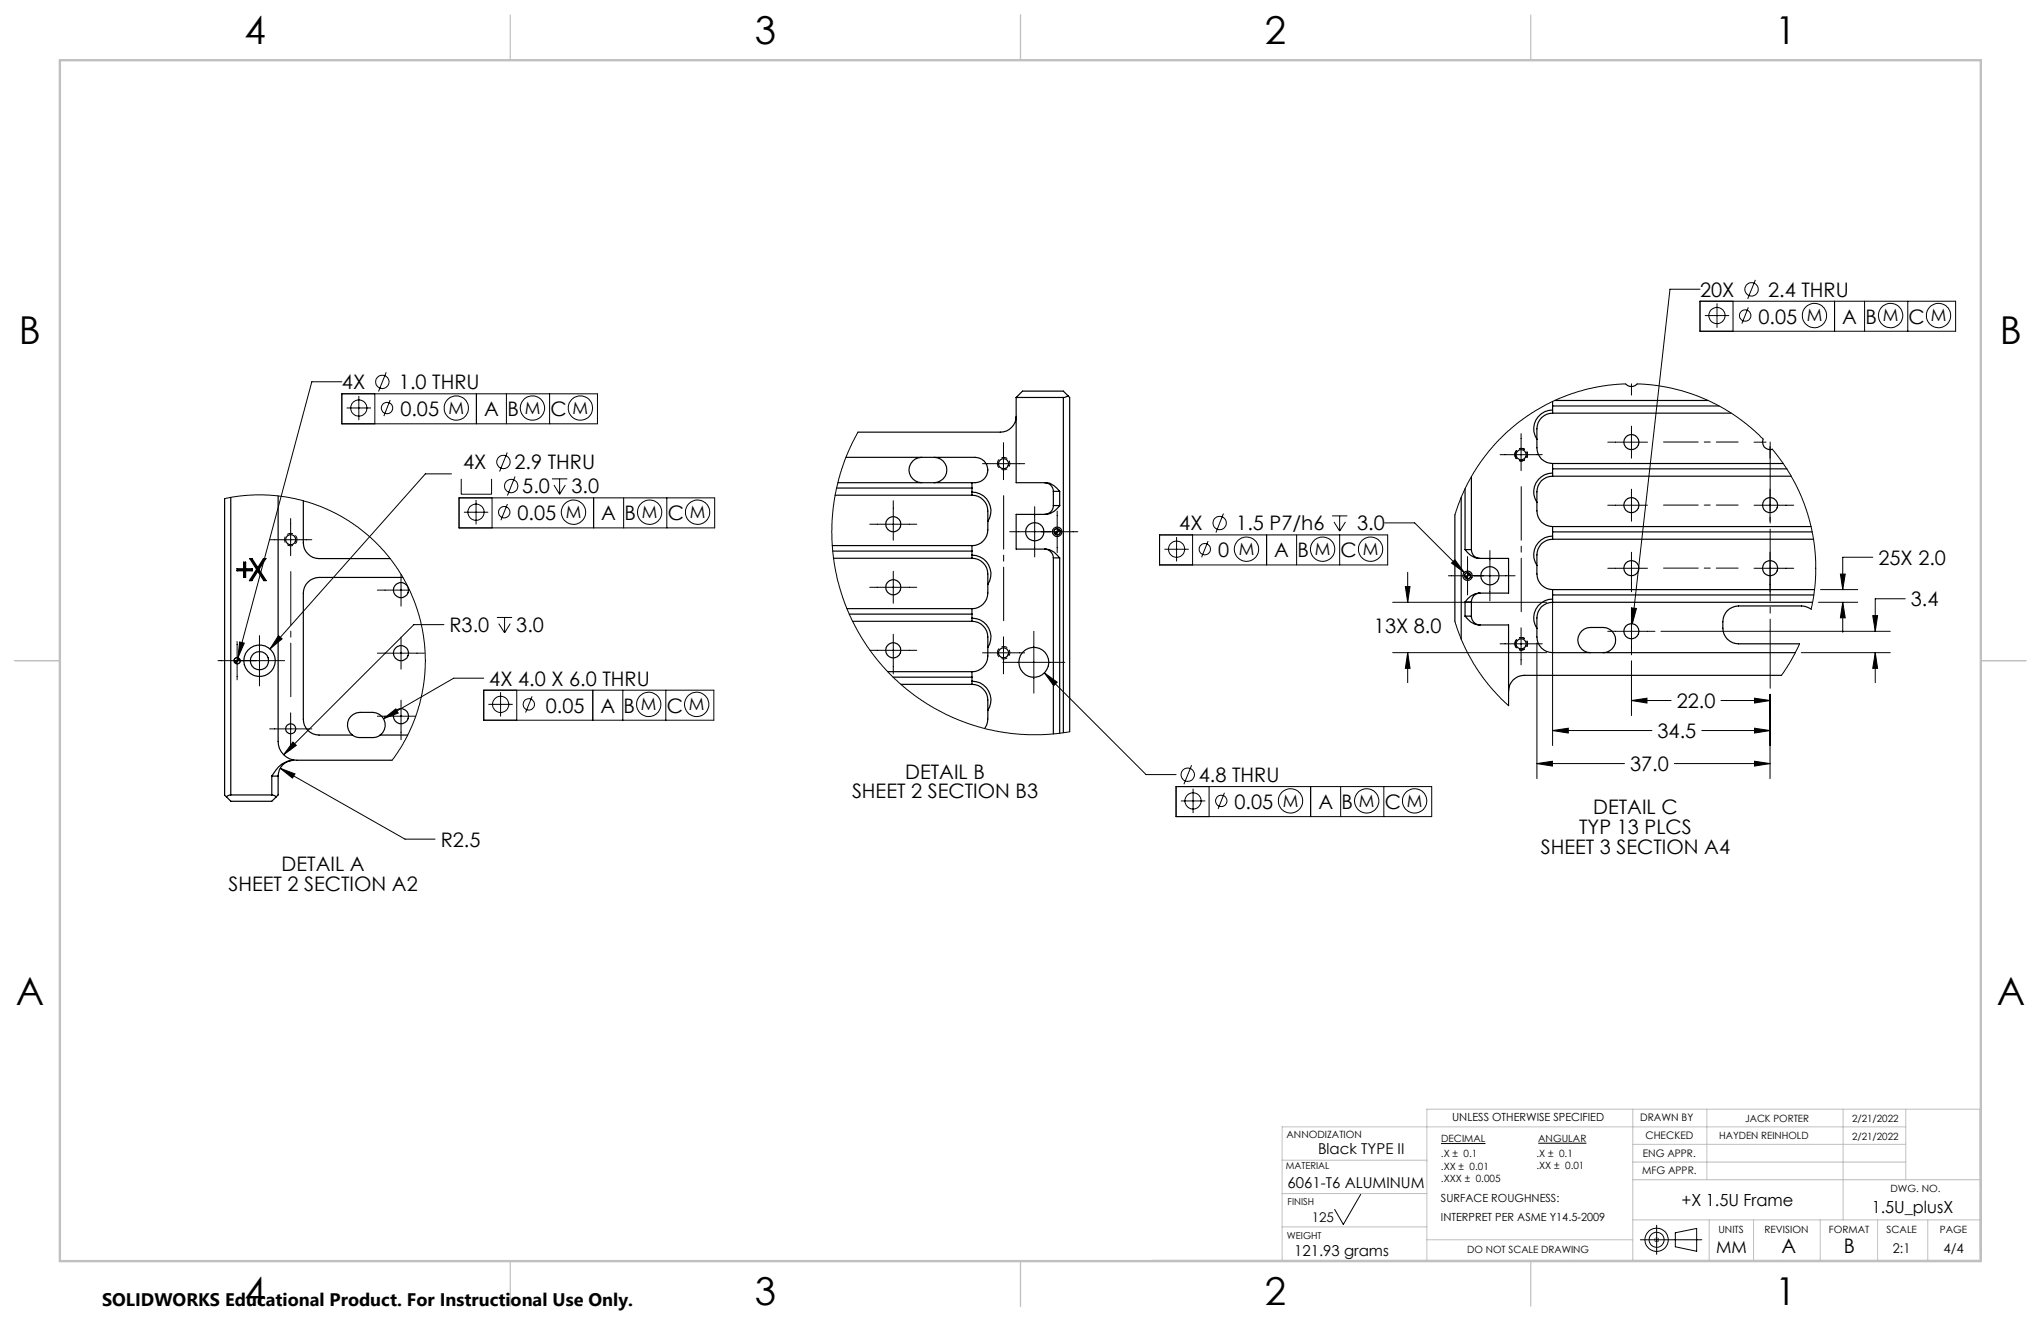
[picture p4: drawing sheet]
<svg xmlns="http://www.w3.org/2000/svg" width="432mm" height="279mm" viewBox="0 0 432 279" stroke-linecap="round" stroke-linejoin="round" font-family="sans-serif">
<g fill="none" stroke="#000" stroke-width=".21">
<path d="M371.4 59.2l-1.7 4M81.7 78.7l-1.6 4.1M359.7 61.2h-6.4l-8 70.7M359.7 63.7h54v6.4h-54zM360.7 66.7h5.1M363.3 64.2v5.1M366.6 63.7v6.4M369.9 65l-1.4 3.4M388.1 63.7v6.4M394.5 63.7v6.4M403.6 63.7v6.4M72.3 80.8h-6.3l-15.7 58.3"/>
<path d="M72.3 83.3h54.1v6.3h-54.1zM73.3 86.3h5.2M75.9 83.7v5.2M79.3 83.3v6.3M82.5 84.6l-1.3 3.4M100.8 83.3v6.3M107.1 83.3v6.3M107.3 95.7l-1.6 4M116.3 83.3v6.3M181.5 91.4l-1.3 2.5-1.4 3.3-1 3-.9 3.4-.8 5.5-.1 5.1 .6 5.8 .7 3.1 1 3.2 2.1 5.3 3 5 1.6 2.3 2.4 2.7 2 2.1 2.3 2 5 3.5 4.9 2.6 3.3 1.3 2.7 .8 3 .7 3.2 .5 3.6 .3h3.1l2.9-.2 2.9-.4M207.9 98.1h8.9M212.3 93.6v7.9"/>
<path d="M317.4 96.2h8.9M321.8 91.7v7.9M340.1 93.5h8.4M343.9 81.2l-3.3 .2-2.6 .4-2.8 .6-2.9 .9-5 2.2-3.2 1.8-2.8 2-2.3 1.9-2.3 2.3-1.7 1.9-2.4 3.2-2.5 4.5-1.4 3.1-.9 2.7M345.2 81.2v2.4M345.2 90.1v6.8M346.4 81.2l2.6 .2 4.3 .6 3.9 1.1 3.4 1.2 3.2 1.6 2.7 1.6 3.7 2.7 2.8 2.7M371.1 93.5h2.5M374.5 94.5v2.4M375 95l3 4.2 2.3 4 1.7 4 1.3 4.7 .7 4.7 .1 5.1-.3 4.1-.6 3.1M47.5 105.4l4.9-.7h4.9l5 .7 3.2 .9 2.2 .8 4.7 2.2 2.8 1.9 1.9 1.4 1.9 1.6 2.2 2.4 3.1 4 2.3 4.2 1.9 5 .9 3.3 .4 3.1 .2 5.1-.7 5.3-1.3 4.8-.9 2.2-1.3 2.9-2.9 4.3M57 114.2h9"/>
<path d="M61.5 109.7v7.8M95.5 100.2h-5.5l-32.9 37.1M97.1 105.3h54.1v6.4h-54.1zM97.6 101.3v3.2h6.4v-3.2M98.1 108.3h5.2M100.7 105.8v5.1M104.1 105.3v6.4M107.4 106.6l-1.4 3.4M109 100.8l-1.6 4M116.8 101.3h3.2M117.2 102.6l1.2 1.9M118.4 101.3v3.2"/>
<path d="M119.6 102.6l-1.2 1.9M125.6 105.3v6.4M131.9 105.3v6.4M141.1 105.3v6.4M184 110.9h10M189 105.9v8.4M213.6 112.5h14.4M218.9 107.2v10.6M223.7 108.1v8.8M223.7 111.8a.66 .66 0 0 0-.7 .7M224.3 112.5v.1a.61 .61 0 0 1-.6 .5M245.3 113.1h48.3v6.4h-48.3z"/>
<path d="M246.3 116.2h5.2M248.9 113.6v5.1M252.3 113.1v6.4M255.6 114.4l-1.4 3.5M258.8 108.6l-1.6 4M268 113.1v6.4M274.3 113.1v6.4M281.8 109.1h3.2M282.2 110.4l1.2 1.9M283.4 113.1v6.4M283.4 109.1v3.2M284.7 110.4l-1.3 1.9"/>
<path d="M292.9 110.6h6.4l10.5 10.5M307.8 118.4l2 2.7-2.7-2zM310.5 117.7v8.1M315.2 116.5v10.6M340.1 106.9h8.4M345.2 103.5v6.7M345.2 116.8v8.4M371.1 106.9h8.4M374.5 103.5v6.7M374.5 116.8v8.4M396.2 117.9h-6.3v6.8M46.1 139.7h14.1"/>
<path d="M50.2 135.7v8.1M50.2 139.1l-.5 .2-.2 .4M50.7 135.8l1 .2-1.4 3.1zM50.8 139.7a.65 .65 0 0 1-.6 .7M54.9 134.4v10.7M58.9 134.4l.8 .7-2.6 2.2zM79.8 124.8h6.8M79.8 138.1h10M84.8 121.5v6.7M84.8 134.8v6.7M93.9 132.1h-6.3l-27.6 27.5M105.1 130.6h3.2"/>
<path d="M105.5 131.9l1.3 1.9M106.8 130.6v3.2M107.9 131.9l-1.1 1.9M184 124.2h10M184 137.5h10M189 120.8v6.8M189 134.2v8.3M207.9 138.1h8.9M212.3 134.7v7.8M218.7 133.5v13.1M294.6 127.4h32.6M294.6 138h32.6"/>
<path d="M297.3 124.1h1l-.5 3.3zM297.8 138l.5 3.4h-1zM297.8 121v6.4M297.8 138v6.4M306.4 121.8h14.1M307.8 131.5l2 5.1 2.5 4.7 3.2 4.2 3.7 3.8M310.5 121.1l-.4 .2-.3 .5M311.1 121.8a.65 .65 0 0 1-.6 .6M317.4 136.2h8.9M321.8 132.8v7.8M325.2 136v28.7M328.5 127.1v30.6"/>
<path d="M340.1 133.5h10M340.1 120.2h8.4M345.2 128.5v10M345.2 139.8v11.5M345.2 128.6l1 .1-.9 3.2zM351.4 133.5h48.5M371.1 120.2h8.4M380.7 136.2l-2.2 4.2-1.6 2.4M381.1 138h18.8M384.7 127.4h8.3M385.2 124.7h7.8M389.4 121.4h1l-.5 3.3z"/>
<path d="M389.9 127.4l.5 3.3h-1zM389.9 127.4v6.3M396.2 130.2h1l-.5 3.3zM396.7 138l.5 3.4h-1zM396.7 138v6.4M403.1 126.6h-6.4v6.9M57 154.2h9M61.5 150.8v7.8M62 157l.7 .7-2.7 1.9zM79.8 151.5h8.1M81.1 152l2.6-2.1 .5 .9zM84.8 148.1v8.4"/>
<path d="M102.3 143.4h-6.3l-14.9 8.6M102.3 146h48.7v6.3h-48.7zM103.3 149h5.2M105.9 146.4v5.2M109.3 146v6.3M112.6 147.3l-1.4 3.4M125.4 146v6.3M131.8 146v6.3M140.9 146v6.3M212.2 140.1h13.1M220.9 142.3l2.8 2-.8 .7zM220.9 142.3l21.6 21.5h6.3"/>
<path d="M328.5 154.5l3.3-.5v1zM328.5 154.5h21M345.2 148.2l3.2-.5v1zM345.2 148.2h8.4M360 154.5h14.5M364.1 148.2h10.4M371.2 147.7l3.3 .5-3.3 .5zM371.2 154l3.3 .5-3.3 .5zM374.5 146.9v17.8M59.3 162.5l3.1 1.2-.5 .9zM59.3 162.5l26.4 15h6.3M248.8 166.4h54.1v6.3h-54.1z"/>
<path d="M249.8 169.4h5.2M252.1 161.9l-1.6 4M252.4 166.8v5.2M255.8 166.4v6.3M259 167.7l-1.3 3.4M277.3 166.4v6.3M283.6 166.4v6.3M292.8 166.4v6.3M325.2 161.5l3.2-.5v1zM325.2 161.5h18.5M354.2 161.5h20.3M371.2 161l3.3 .5-3.3 .5z"/>
<path d="M287.9 252.6l-3.7 6.4-1.8-3.2M304.9 241.9h9.4M325.4 241.8h10.2M350.5 259.2v6.1M347 262.2h13M350.1 261.9l.7 .7M350.8 261.9l-.7 .7M354.4 260.7l4.6-.9v4.9l-4.6-1z"/>
<circle cx="363.2" cy="66.7" r="1.71"/>
<circle cx="369.2" cy="66.7" r="1.2"/>
<circle cx="370.6" cy="61.2" r="1.42"/>
<circle cx="383.9" cy="66.8" r="2.57"/>
<circle cx="400" cy="66.7" r="2.57"/>
<circle cx="410.1" cy="66.8" r="2.57"/>
<circle cx="75.9" cy="86.3" r="1.71"/>
<circle cx="80.9" cy="80.8" r="1.41"/>
<circle cx="81.9" cy="86.3" r="1.2"/>
<circle cx="96.5" cy="86.3" r="2.57"/>
<circle cx="106.5" cy="97.7" r="1.42"/>
<circle cx="112.6" cy="86.3" r="2.57"/>
<circle cx="122.8" cy="86.3" r="2.58"/>
<circle cx="100.7" cy="108.3" r="1.71"/>
<circle cx="106.7" cy="108.3" r="1.2"/>
<circle cx="108.2" cy="102.8" r="1.41"/>
<circle cx="121.3" cy="108.3" r="2.57"/>
<circle cx="137.4" cy="108.3" r="2.57"/>
<circle cx="147.6" cy="108.3" r="2.57"/>
<circle cx="248.9" cy="116.2" r="1.72"/>
<circle cx="254.9" cy="116.2" r="1.2"/>
<circle cx="258" cy="110.6" r="1.41"/>
<circle cx="263.7" cy="116.2" r="2.58"/>
<circle cx="279.8" cy="116.2" r="2.59"/>
<circle cx="289.9" cy="116.2" r="2.58"/>
<circle cx="105.9" cy="149" r="1.72"/>
<circle cx="111.9" cy="149" r="1.2"/>
<circle cx="137.2" cy="149" r="2.57"/>
<circle cx="147.4" cy="149" r="2.57"/>
<circle cx="251.3" cy="163.9" r="1.42"/>
<circle cx="252.4" cy="169.4" r="1.71"/>
<circle cx="258.4" cy="169.4" r="1.2"/>
<circle cx="273" cy="169.4" r="2.57"/>
<circle cx="289.1" cy="169.4" r="2.57"/>
<circle cx="299.3" cy="169.4" r="2.58"/>
<circle cx="350.5" cy="262.2" r="2.45"/>
<circle cx="350.5" cy="262.2" r="1.59"/>
</g>
<g fill="none" stroke="#c0c0c0" stroke-width=".21">
<path d="M345.4 234.6v32M361.1 234.6v14.9M389.9 234.6v23.4M403.2 234.6v14.9M403.2 238.3h-131.9v28.3M271.3 245.4h30.6M271.3 252.4h30.6M271.3 259.5h30.6M345.4 249.5h73.5M345.4 258h73.5M345.4 242h57.8M345.4 245.8h57.8"/>
<path d="M361.6 258v8.6M371 258v8.6M385.1 258v8.6M397.2 258v8.6M407.8 258v8.6M243.9 266.6h175M301.9 262.2h43.5M350 262.2h1M350.1 261.9l.7 .7M350.5 261.7v1M350.8 261.9l-.7 .7M418.9 265.1v-30.5h-117v32"/>
</g>
<path d="M211 98.1a1.33 1.33 0 0 0 1.8 1.2 1.33 1.33 0 0 0 .5-2.2 1.33 1.33 0 0 0-2.2 .4l-.1 .6M320.5 96.2a1.33 1.33 0 0 0 1.8 1.2 1.33 1.33 0 0 0 .5-2.2 1.33 1.33 0 0 0-2.2 .5l-.1 .5M62.9 114.1a1.33 1.33 0 0 1-1.9 1.3 1.33 1.33 0 0 1-.4-2.2 1.33 1.33 0 0 1 2.2 .4l.1 .5M211 138.1a1.33 1.33 0 0 0 1.8 1.2 1.33 1.33 0 0 0 .5-2.2 1.33 1.33 0 0 0-2.2 .4l-.1 .6M320.5 136.2a1.33 1.33 0 0 0 1.8 1.2 1.33 1.33 0 0 0 .5-2.2 1.33 1.33 0 0 0-2.2 .5l-.1 .5" fill="none" stroke="#000" stroke-width=".21" stroke-dasharray="1.3 .6" stroke-dashoffset=".3" stroke-linecap="butt"/>
<path d="M374.5 93.5v52.1" fill="none" stroke="#000" stroke-width=".21" stroke-dasharray="15.2 1.3 1.3 1.3" stroke-dashoffset=".6"/>
<path d="M418.9 234.6v32" fill="none" stroke="#c0c0c0" stroke-width=".21" stroke-dasharray="15.2 1.3 1.3 1.3" stroke-dashoffset="1.2"/>
<path d="M108 3.2v9.5M215.9 3.2v9.5M323.8 3.2v9.5M3.1 139.7h9.6M419.1 139.7h9.5M108 266.7v9.6M215.9 266.7v9.6M323.8 266.7v9.6" fill="none" stroke="#c0c0c0" stroke-width=".25"/>
<path d="M12.7 12.7h406.4v254h-406.4z" fill="none" stroke="#c0c0c0" stroke-width=".5"/>
<path d="M212.3 131.3v-26.5M321.8 129.4v-26.5M61.5 147.4v-26.5" fill="none" stroke="#000" stroke-width=".21" stroke-dasharray="15.2 1.3 1.3 1.3" stroke-dashoffset="3.9"/>
<path d="M351.9 93.5h15.8M351.9 106.8h15.8M351.9 120.2h15.8" fill="none" stroke="#000" stroke-width=".21" stroke-dasharray="15.2 1.3 1.3 1.3" stroke-dashoffset="7.9"/>
<g fill="#000">
<path d="M223 112.5v.1a.61 .61 0 0 0 .7 .5v-.6zM223.7 111.8v.7h.6l-.1-.5zM49.5 139.7v.2a.61 .61 0 0 0 .7 .5v-.7zM50.2 139.1v.6h.6a.65 .65 0 0 0-.6-.6zM309.8 121.8l.3 .5 .4 .1v-.6zM310.5 121.1v.7h.6a.65 .65 0 0 0-.6-.7z"/>
<path d="M220.9 142.3l2 2.7 .8-.7zM58.9 134.4l-1.8 2.9 2.6-2.2zM50.7 135.8l-.4 3.3 1.4-3.1zM62 157l-2 2.6 2.7-1.9zM59.3 162.5l2.6 2.1 .5-.9zM81.1 152l3.1-1.2-.5-.9zM307.8 118.4l-.7 .7 2.7 2zM297.3 124.1h1l-.5 3.3zM297.8 138l.5 3.4h-1zM389.4 121.4h1l-.5 3.3zM389.9 127.4l.5 3.3h-1zM396.2 130.2h1l-.5 3.3zM396.7 138l.5 3.4h-1zM345.2 128.6l.1 3.3 .9-3.2z"/>
<path d="M345.2 148.2l3.2-.5v1zM371.2 147.7l3.3 .5-3.3 .5zM328.5 154.5l3.3-.5v1zM371.2 154l3.3 .5-3.3 .5zM325.2 161.5l3.2-.5v1zM371.2 161l3.3 .5-3.3 .5z"/>
</g>
<g fill="none" stroke="#000" stroke-width=".25">
<path d="M179 96.7h27.3a2.68 2.68 0 0 1 2.7 2.7 2.68 2.68 0 0 1-2.7 2.7h-29M195 96.7a2.68 2.68 0 0 0-2.7 2.7 2.68 2.68 0 0 0 2.7 2.7M197.7 96.7a2.68 2.68 0 0 1 2.6 2.7 2.68 2.68 0 0 1-2.6 2.7M215 84.1v18h6.3a4.1 4.1 0 0 1 2.9 1.8M215 88.1a3.4 3.4 0 0 1-3.4 3.3h-30.1M215 84.1h10M225 84.1v70.9M225.9 83.7l-.7 .4h-.2M225.9 83.7l.4 .4v70.7M225.9 83.7l-.9-1h-8.7l-1.3 1.4M325.2 92.9a5 5 0 0 0 .9 4.2 3.4 3.4 0 0 0 2.4 .9M328.5 98v1.2"/>
<path d="M328.5 84.9v1M328.5 86.7a4 4 0 0 0-3.3 6.2M328.5 87.4a3.3 3.3 0 0 0-3.3 3.3v2.2M328.5 98h48.8M328.5 99.2h49.5M328.5 85.9h35.2M328.5 87.4h37.8M328.5 85.9v1.5M328.5 99.2v1.5M328.9 84.7h32.5M343.9 81.2a1.65 1.65 0 0 0 2.5 0M373 92.9a1.55 1.55 0 0 0 .3 1.7 1.55 1.55 0 0 0 1.7 .4"/>
<path d="M47.5 105.4v62.8l.4 .3M48.8 105.2v62.9M51.5 118.9v1.4M51.5 118.9h.5M51.5 118.9l.3 .2M51.8 119.1v2.8M52 118.9v1.4M52 118.9l-.2 .2M52.8 118.1h.5M52.8 118.1l1.5 2.3M52.8 118.1l.4 .3M53.2 118.4l1.3 2"/>
<path d="M53.3 118.1l1.2 2M53.3 118.1l-.1 .3M55.7 118.1h.5M55.7 118.1l-1.2 2M55.7 118.1l.2 .3M55.9 118.4l-2.8 4.2M56.2 118.1l-1.4 2.3M56.2 118.1l-.3 .3M58.8 104.9v51.9a4 4 0 0 0 4 4h20.1M64.2 105.9v8.9a3.4 3.4 0 0 0 3.3 3.3h15.1M176.1 115.4h29.5M176.2 116.6h29.4"/>
<path d="M176.4 118.1h29.2M176.7 104.7h28.9M177 103.2h28.6M205.6 102.1v1.1M205.6 115.4v1.2M205.6 117.4a4 4 0 0 1 3.4 6.2M205.6 118.1a3.5 3.5 0 0 1 3.4 4v1.5M205.6 104.1a4 4 0 0 1 3.4 6.2M205.6 104.7a3.5 3.5 0 0 1 3.4 4.1v1.5M205.6 103.2v1.5M205.6 116.6v1.5M209 110.3a4.8 4.8 0 0 1-1 4.1 3.3 3.3 0 0 1-2.4 1"/>
<path d="M221 116.1a1.93 1.93 0 0 1 1.8 1.9M221 102.1a1.87 1.87 0 0 1 1.8 1.8M222.8 106.9a1.87 1.87 0 0 1-1.8 1.9M222.8 106.9h1.4M222.8 118h1.4M222.8 103.9h1.4M222.8 103.9v3M222.8 118v37.2M224.2 106.9a4.4 4.4 0 0 1-2.9 1.9h-6.3v7.3h6.3a4 4 0 0 1 2.9 1.9M224.2 103.9v3M224.2 118v37.1M307.8 108.9v22.6"/>
<path d="M309.1 105.2v30M310 116.2a4 4 0 0 0 2.8 1.9h6.4v7.3h-6.4a4 4 0 0 0-2.8 1.9M310 116.2h1.3M310 103.4v12.8M311.3 116.2a1.81 1.81 0 0 0 1.9 1.9M311.3 100.8v15.4M325.2 106.3a5 5 0 0 0 .9 4.1 3.4 3.4 0 0 0 2.4 1M325.2 119.6a4.9 4.9 0 0 0 .9 4.1 3.3 3.3 0 0 0 2.4 1M328.5 111.4v1.1M328.5 100a4 4 0 0 0-3.3 6.3M328.5 100.7a3.3 3.3 0 0 0-3.3 3.3v2.3M328.5 113.4a4 4 0 0 0-3.3 6.2"/>
<path d="M328.5 114.1a3.3 3.3 0 0 0-3.3 3.3v2.2M328.5 111.4h54.7M328.5 112.5h54.9M328.5 112.5v1.6M328.5 114.1h55.2M328.5 100.7h50.5M50.2 120.3v.4M50.2 120.7h1.3M50.2 120.3h1.3M50.2 120.3l.2 .2M50.4 120.5h2.7M50.4 120.5l-.2 .2"/>
<path d="M51.5 120.7v1.4M51.5 122.1h.5M51.5 120.3l.5 .4M51.8 121.9l-.3 .2M51.8 121.9l.2 .2M52 120.7h1.3M52 120.7v1.4M52 120.3h1.3M52 120.3l-.5 .4M52.8 122.8h.5M53.1 122.6l.2 .2M53.1 122.6l-.3 .2"/>
<path d="M53.1 120.5l.2 .2M53.3 120.3v.4M53.3 120.3l-.2 .2M54.3 120.4l-1.5 2.4M54.3 120.4h.5M54.5 120.4h.1M54.5 120.8l-1.2 2M54.5 120.8l1.3 2M54.5 120.4l1.4 2.2M54.5 120.1v.7M54.8 120.4l1.5 2.4M55.8 122.8h.5"/>
<path d="M55.9 122.6l-.1 .2M55.9 122.6l.4 .2M85.2 122.1h-17.7a3.4 3.4 0 0 0-3.3 3.4v26.7a3.3 3.3 0 0 0 3.3 3.3h7.1M179.2 128.7h26.4M179.7 129.9h25.9M180.4 131.4h25.2M205.6 128.7v1.2M205.6 130.7a4 4 0 0 1 3.4 6.2M205.6 131.4a3.5 3.5 0 0 1 3.4 4v1.5M205.6 129.9v1.5M209 136.9a4.8 4.8 0 0 1-1 4.2 3.3 3.3 0 0 1-2.4 1M209 123.6a4.8 4.8 0 0 1-1 4.2 3.3 3.3 0 0 1-2.4 .9"/>
<path d="M310 130.3a4 4 0 0 0 2.8 1.9h6.4v17.1M310 130.3h1.3M310 127.3h1.3M310 127.3v3M311.3 130.3a1.87 1.87 0 0 0 1.9 1.9M311.3 127.3v3M313.2 125.4a1.81 1.81 0 0 0-1.9 1.9M325.2 132.9a4.9 4.9 0 0 0 .9 4.2 3.3 3.3 0 0 0 2.4 .9h51.3M328.5 124.7v1.1M328.5 126.7a4 4 0 0 0-3.3 6.2M328.5 127.4a3.3 3.3 0 0 0-3.3 3.3v2.2M328.5 124.7h55.4"/>
<path d="M328.5 125.8h55.3M328.5 125.8v1.6M328.5 127.4h55M336.5 138a2.66 2.66 0 0 1-2.7-2.6 2.66 2.66 0 0 1 2.7-2.7h2.7a2.66 2.66 0 0 1 2.6 2.7 2.66 2.66 0 0 1-2.6 2.6M383.2 128.9l-1.4-.7h-.7h-13.3a3.3 3.3 0 0 0-3.3 3.3 3.9 3.9 0 0 0 1.5 4.1l.5 .3 1.3 .3h12.9M74.6 155.5a2.18 2.18 0 0 0 1.6 .5h2.6a2.18 2.18 0 0 0 1.6-.5M74.6 155.5a2.67 2.67 0 0 1-1-3 2.67 2.67 0 0 1 2.6-1.8h2.6a2.67 2.67 0 0 1 2.6 1.8 2.67 2.67 0 0 1-1 3M80.4 155.5h5.9M187.8 142.1h17.8M188.9 143.2h16.7M190.6 144.7h15M205.6 142.1v1.1"/>
<path d="M205.6 144.1a4 4 0 0 1 3.4 6.2M205.6 144.7a3.5 3.5 0 0 1 3.4 4.1v1.5M205.6 143.2v1.5M209 150.3a5.2 5.2 0 0 1-.7 3.8M376.9 142.8h-54.4a3.3 3.3 0 0 0-3.3 3.4M47.9 168.5l.9 1h8.7l1-1M48.8 168.1l-.9 .4M48.8 168.1h8.7M57.5 164.1h1.3M57.5 168.1l1 .4M57.5 164.1v4M58.8 164.1v4l-.3 .4"/>
<path d="M62 160.8a5.7 5.7 0 0 0-4.5 3.3M62.2 160.8a3.3 3.3 0 0 0-3.4 3.3"/>
<circle cx="212.3" cy="98.1" r="1.07"/>
<circle cx="321.8" cy="96.2" r="1.07"/>
<circle cx="345.1" cy="93.5" r="1.6"/>
<circle cx="61.5" cy="114.1" r="1.07"/>
<circle cx="189" cy="110.9" r="1.61"/>
<circle cx="218.9" cy="112.5" r="1.94"/>
<circle cx="223.6" cy="112.5" r="1.01"/>
<circle cx="223.6" cy="112.5" r=".67"/>
<circle cx="345.1" cy="106.8" r="1.6"/>
<circle cx="374.5" cy="106.9" r="1.61"/>
<circle cx="50.2" cy="139.7" r=".68"/>
<circle cx="54.9" cy="139.7" r="1.93"/>
<circle cx="54.9" cy="139.8" r="3.3"/>
<circle cx="84.8" cy="138.1" r="1.6"/>
<circle cx="84.8" cy="124.8" r="1.6"/>
<circle cx="189" cy="137.5" r="1.61"/>
<circle cx="189" cy="124.2" r="1.61"/>
<circle cx="212.3" cy="138.1" r="1.07"/>
<circle cx="310.5" cy="121.8" r=".99"/>
<circle cx="310.5" cy="121.8" r=".67"/>
<circle cx="315.2" cy="121.8" r="1.93"/>
<circle cx="321.8" cy="136.2" r="1.07"/>
<circle cx="345.1" cy="133.5" r="1.6"/>
<circle cx="345.1" cy="120.2" r="1.6"/>
<circle cx="374.5" cy="120.2" r="1.61"/>
<circle cx="61.5" cy="154.1" r="1.07"/>
<circle cx="84.8" cy="151.5" r="1.6"/>
<circle cx="218.7" cy="140.1" r="3.2"/>
</g>
<g font-size="8.1">
<text x="51.7" y="9.3">4</text>
<text x="159.7" y="9.3">3</text>
<text x="267.6" y="9.3">2</text>
<text x="375.6" y="9.3">1</text>
<text x="4" y="72.8">B</text>
<text x="423.1" y="72.8">B</text>
<text x="3.3" y="212.5">A</text>
<text x="422.4" y="212.5">A</text>
<text x="51.7" y="276">4</text>
<text x="159.7" y="276">3</text>
<text x="267.6" y="276">2</text>
<text x="375.6" y="276">1</text>
</g>
<g font-size="4.2">
<text x="359.7" y="62.7">20X</text>
<text x="374.1" y="62.7">2.4 THRU</text>
<text x="372" y="68.5">0.05</text>
<text x="389.8" y="68.5">A</text>
<text x="394.7" y="68.5">B</text>
<text x="403.8" y="68.5">C</text>
<text x="72.3" y="82.3">4X</text>
<text x="84.4" y="82.3">1.0 THRU</text>
<text x="84.7" y="88">0.05</text>
<text x="102.4" y="88">A</text>
<text x="107.3" y="88">B</text>
<text x="116.5" y="88">C</text>
<text x="98" y="99.2">4X</text>
<text x="108.9" y="99.2">2.9 THRU</text>
<text x="110.5" y="104.3">5.0</text>
<text x="120.9" y="104.3">3.0</text>
<text x="109.5" y="110.1">0.05</text>
<text x="127.2" y="110.1">A</text>
<text x="132.1" y="110.1">B</text>
<text x="141.3" y="110.1">C</text>
<text x="249.5" y="112.2">4X</text>
<text x="261.6" y="112.2">1.5 P7/h6</text>
<text x="287.1" y="112.2">3.0</text>
<text x="257.7" y="117.9">0</text>
<text x="269.6" y="117.9">A</text>
<text x="274.5" y="117.9">B</text>
<text x="283.6" y="117.9">C</text>
<text x="397.4" y="119.5">25X 2.0</text>
<text x="404.3" y="128.2">3.4</text>
<text x="95.1" y="133.7">R3.0</text>
<text x="109.2" y="133.7">3.0</text>
<text x="290.7" y="133.9">13X 8.0</text>
<text x="103.5" y="145">4X 4.0 X 6.0 THRU</text>
<text x="354.7" y="149.8">22.0</text>
<text x="115.5" y="150.7">0.05</text>
<text x="127" y="150.7">A</text>
<text x="131.9" y="150.7">B</text>
<text x="141.1" y="150.7">C</text>
<text x="350.7" y="156.1">34.5</text>
<text x="191.5" y="164.7">DETAIL B</text>
<text x="253.6" y="165.4">4.8 THRU</text>
<text x="344.8" y="163.1">37.0</text>
<text x="180.3" y="168.9">SHEET 2 SECTION B3</text>
<text x="261.2" y="171.1">0.05</text>
<text x="278.9" y="171.1">A</text>
<text x="283.8" y="171.1">B</text>
<text x="293" y="171.1">C</text>
<text x="337.1" y="172.2">DETAIL C</text>
<text x="93.2" y="179.1">R2.5</text>
<text x="334.1" y="176.4">TYP 13 PLCS</text>
<text x="59.6" y="184.3">DETAIL A</text>
<text x="326" y="180.6">SHEET 3 SECTION A4</text>
<text x="48.3" y="188.4">SHEET 2 SECTION A2</text>
<text x="376.9" y="265">A</text>
<text x="390.1" y="265">B</text>
</g>
<text font-size="3.8" x="21.6" y="276.3">SOLIDWORKS Educational Product. For Instructional Use Only.</text>
<g font-size="3.6">
<text x="382.2" y="68">M</text>
<text x="398.3" y="68">M</text>
<text x="408.5" y="68">M</text>
<text x="94.9" y="87.6">M</text>
<text x="111" y="87.6">M</text>
<text x="121.2" y="87.6">M</text>
<text x="119.7" y="109.6">M</text>
<text x="135.8" y="109.6">M</text>
<text x="145.9" y="109.6">M</text>
<text x="262.1" y="117.4">M</text>
<text x="278.2" y="117.4">M</text>
<text x="288.3" y="117.4">M</text>
<text x="135.6" y="150.2">M</text>
<text x="145.8" y="150.2">M</text>
<text x="271.4" y="170.7">M</text>
<text x="287.5" y="170.7">M</text>
<text x="297.6" y="170.7">M</text>
</g>
<g font-size="3.5">
<text x="355.8" y="255">+X 1.5U Frame</text>
<text x="396" y="256.5">1.5U_plusX</text>
<text x="363.1" y="265">MM</text>
</g>
<g font-size="3.2">
<text x="278.8" y="244">Black TYPE II</text>
<text x="272.4" y="251.2">6061-T6 ALUMINUM</text>
<text x="273.8" y="265.6">121.93 grams</text>
</g>
<g font-size="2.8">
<text x="277.5" y="258.4">125</text>
<text x="400.5" y="265">2:1</text>
<text x="411.2" y="265">4/4</text>
</g>
<g font-size="2.4">
<text x="307.2" y="237.2">UNLESS OTHERWISE SPECIFIED</text>
<text x="304.8" y="254.3">SURFACE ROUGHNESS:</text>
<text x="304.8" y="258.2">INTERPRET PER ASME Y14.5-2009</text>
</g>
<g font-size="2.2">
<text x="347" y="237.2">DRAWN BY</text>
<text x="347.6" y="244.7">ENG APPR.</text>
<text x="348.1" y="240.9">CHECKED</text>
<text x="347.4" y="248.4">MFG APPR.</text>
</g>
<g font-size="2.1">
<text x="369.2" y="237.4">JACK PORTER</text>
<text x="391.8" y="237.4">2/21/2022</text>
<text x="272.2" y="240.6">ANNODIZATION</text>
<text x="304.8" y="244.7">.X ± 0.1</text>
<text x="304.9" y="241.6">DECIMAL</text>
<text x="325" y="244.7">.X ± 0.1</text>
<text x="325.4" y="241.6">ANGULAR</text>
<text x="363.7" y="240.9">HAYDEN REINHOLD</text>
<text x="391.8" y="241.1">2/21/2022</text>
<text x="304.8" y="247.4">.XX ± 0.01</text>
<text x="304.8" y="249.9">.XXX ± 0.005</text>
<text x="325" y="247.3">.XX ± 0.01</text>
<text x="400" y="252.1">DWG. NO.</text>
<text x="363.5" y="260.7">UNITS</text>
<text x="373.3" y="260.7">REVISION</text>
<text x="386.9" y="260.7">FORMAT</text>
<text x="399.1" y="260.7">SCALE</text>
<text x="410.4" y="260.7">PAGE</text>
<text x="310.4" y="265">DO NOT SCALE DRAWING</text>
</g>
<g font-size="2">
<text x="272" y="247.3">MATERIAL</text>
<text x="272.4" y="254.9">FINISH</text>
<text x="272.2" y="262">WEIGHT</text>
</g>
</svg>
